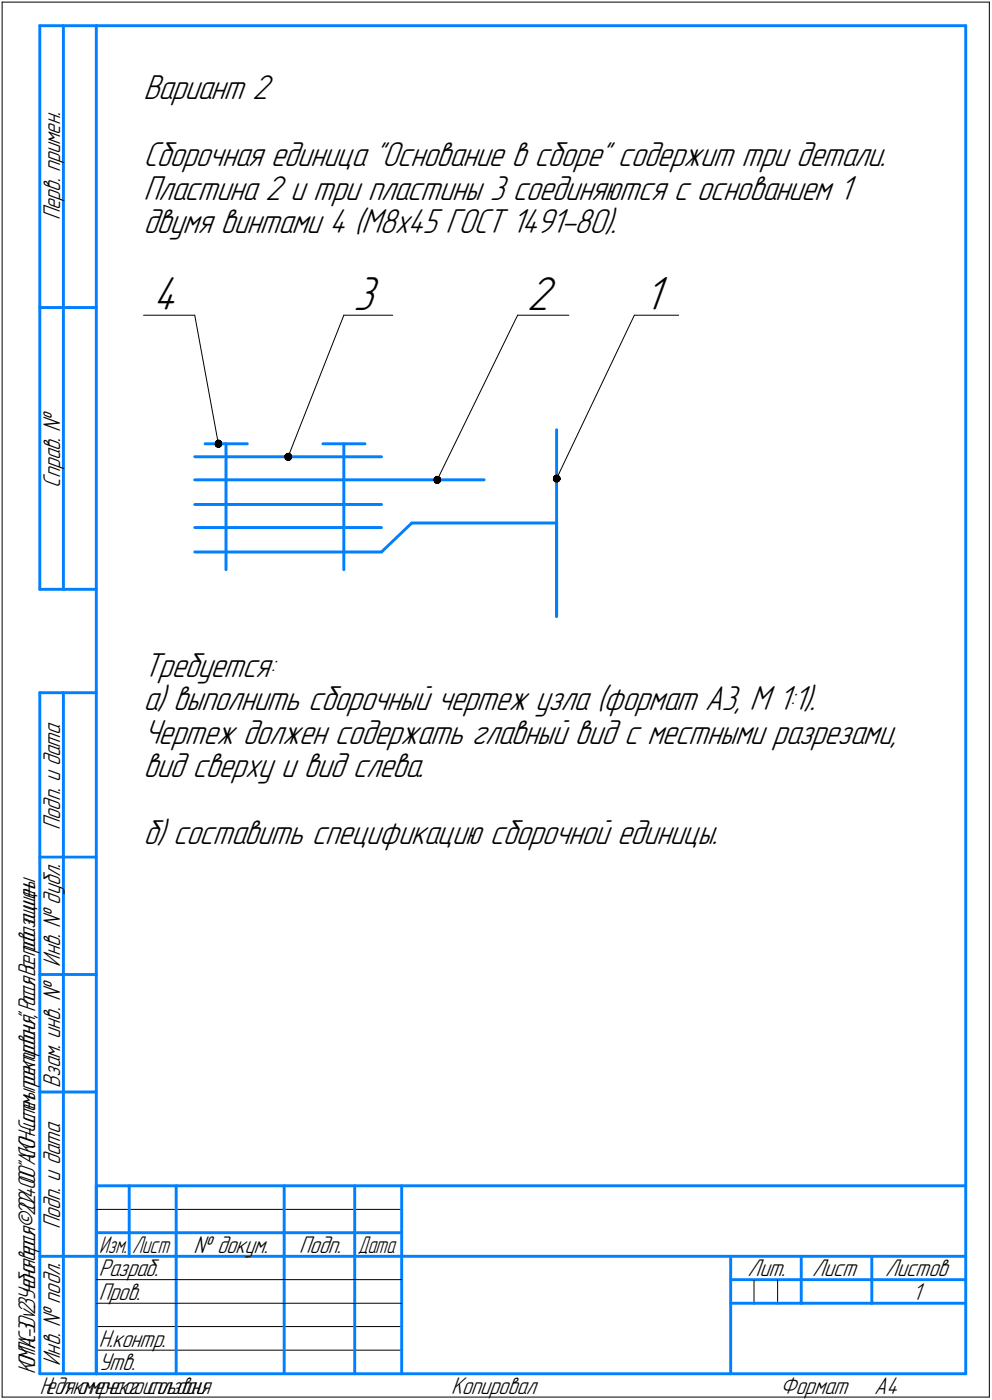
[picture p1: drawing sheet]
<svg xmlns="http://www.w3.org/2000/svg" width="211mm" height="298mm" viewBox="0 0 211 298" stroke-linecap="round" stroke-linejoin="round" font-family="sans-serif">
<g fill="none" stroke="#000" stroke-width=".21">
<path d="M.5 .5h210zM.5 .5v297zM210.5 .5v297zM30.5 67.1h10.9zM41.4 67.1l5.1 27.4zM73.2 67.1l-11.9 30.2zM73.2 67.1h10.3zM110.1 67.1l-17.1 35.1zM110.1 67.1h10.9zM135 67.1l-16.6 34.8zM135 67.1h9.4zM20.5 257.5h65z"/>
<path d="M20.5 272.5h17zM20.5 277.5h17zM37.5 272.5h23zM37.5 277.5h23zM60.5 272.5h15zM60.5 277.5h15zM75.5 272.5h10zM75.5 277.5h10zM160.4 272.5v5zM165.4 272.5v5zM.5 297.5h210zM20.5 282.4h65z"/>
<path d="M20.5 287.5h65z"/>
</g>
<g fill="none" stroke="#0080ff" stroke-width=".62">
<path d="M8.5 5.5v120zM8.5 5.5h12zM13.5 5.5v120zM20.5 5.5h185zM20.5 5.5v287zM205.5 5.5v287zM8.5 65.5h12zM41.4 97.3h39.8zM43.6 94.5h9zM48.1 94.5v26.8zM68.7 94.5h9zM73.2 94.5v26.8z"/>
<path d="M118.4 91.5v39.7zM41.4 117.5h39.8zM41.4 112.3h39.8zM41.4 107.4h39.8zM41.4 102.2h61.6zM81.2 117.5l6.4-6.1zM87.6 111.4h30.8zM118.4 111.4v19.8zM8.5 125.5h12zM8.5 147.5v145zM8.5 147.5h12zM13.5 147.5v145z"/>
<path d="M8.5 182.5h12zM8.5 207.5h12zM8.5 232.5h12zM20.5 252.5h185zM20.5 252.5v40zM27.5 252.5v15zM37.5 252.5v25zM60.5 252.5v25zM75.5 252.5v25zM85.5 252.5v40zM8.5 267.5h12zM20.5 262.5h7z"/>
<path d="M20.5 267.5h7zM27.5 262.5h10zM27.5 267.5h10zM37.5 277.5v15zM37.5 262.5h23zM37.5 267.5h23zM60.5 277.5v15zM60.5 262.5h15zM60.5 267.5h15zM75.5 277.5v15zM75.5 262.5h10zM75.5 267.5h10z"/>
<path d="M85.5 267.5h120zM155.4 267.5v25zM155.4 272.5h15.1zM155.4 277.5h5zM160.4 277.5h5zM165.4 277.5h5.1zM170.5 267.5v10zM170.5 272.5h35zM170.5 277.5h15zM185.5 267.5v10zM185.5 277.5h20zM8.5 292.5h12z"/>
<path d="M20.5 292.5h185z"/>
</g>
<g fill="#fff" stroke="#fff" stroke-width=".21">
<path d="M136.9 58.3h5.5zM136.9 58.4h5.5zM136.9 58.4h5.5zM136.9 58.5h5.5zM136.9 58.5h5.5zM136.9 58.6h5.5zM136.9 58.6h5.5zM136.9 58.7h5.5zM136.9 58.8h5.5zM136.9 58.8h5.5zM136.9 58.9h5.5zM136.9 58.9h5.5zM136.9 59h5.5zM136.9 59h5.5zM136.9 59.1h5.5zM136.9 59.2h5.5zM136.9 59.2h5.5zM136.9 59.3h5.5zM136.9 59.3h5.5zM136.9 59.4h5.5zM136.9 59.4h5.5zM136.9 59.5h5.5zM136.9 59.5h5.5zM136.9 59.6h5.5zM136.9 59.7h5.5zM136.9 59.7h5.5zM136.9 59.8h5.5zM136.9 59.8h5.5zM136.9 59.9h5.5zM136.9 59.9h5.5zM136.9 60h5.5zM136.9 60.1h5.5zM136.9 60.1h5.5zM136.9 60.2h5.5zM136.9 60.2h5.5zM136.9 60.3h5.5zM136.9 60.3h5.5zM136.9 60.4h5.5zM136.9 60.5h5.5zM136.9 60.5h5.5zM136.9 60.6h5.5zM136.9 60.6h5.5zM136.9 60.7h5.5zM136.9 60.7h5.5zM136.9 60.8h5.5zM136.9 60.8h5.5zM136.9 60.9h5.5zM136.9 61h5.5zM136.9 61h5.5zM136.9 61.1h5.5zM136.9 61.1h5.5zM136.9 61.2h5.5zM136.9 61.2h5.5zM136.9 61.3h5.5zM136.9 61.4h5.5zM136.9 61.4h5.5zM136.9 61.5h5.5zM136.9 61.5h5.5zM136.9 61.6h5.5zM136.9 61.6h5.5zM136.9 61.7h5.5zM136.9 61.8h5.5zM136.9 61.8h5.5zM136.9 61.9h5.5zM136.9 61.9h5.5zM136.9 62h5.5zM136.9 62h5.5zM136.9 62.1h5.5zM136.9 62.1h5.5zM136.9 62.2h5.5zM136.9 62.3h5.5zM136.9 62.3h5.5zM136.9 62.4h5.5zM136.9 62.4h5.5zM136.9 62.5h5.5zM136.9 62.5h5.5zM136.9 62.6h5.5zM136.9 62.7h5.5zM136.9 62.7h5.5zM136.9 62.8h5.5zM136.9 62.8h5.5zM136.9 62.9h5.5zM136.9 62.9h5.5zM136.9 63h5.5zM136.9 63h5.5zM136.9 63.1h5.5zM136.9 63.2h5.5zM136.9 63.2h5.5zM136.9 63.3h5.5zM136.9 63.3h5.5zM136.9 63.4h5.5zM136.9 63.4h5.5zM136.9 63.5h5.5zM136.9 63.6h5.5zM136.9 63.6h5.5zM136.9 63.7h5.5zM136.9 63.7h5.5zM136.9 63.8h5.5zM136.9 63.8h5.5zM136.9 63.9h5.5zM136.9 64h5.5zM136.9 64h5.5zM136.9 64.1h5.5zM136.9 64.1h5.5zM136.9 64.2h5.5zM136.9 64.2h5.5zM136.9 64.3h5.5zM136.9 64.3h5.5zM136.9 64.4h5.5zM136.9 64.5h5.5zM136.9 64.5h5.5zM136.9 64.6h5.5zM136.9 64.6h5.5zM136.9 64.7h5.5zM136.9 64.7h5.5zM136.9 64.8h5.5zM136.9 64.9h5.5zM136.9 64.9h5.5zM136.9 65h5.5zM136.9 65h5.5zM136.9 65.1h5.5zM136.9 65.1h5.5zM136.9 65.2h5.5zM136.9 65.2h5.5zM136.9 65.3h5.5zM136.9 65.4h5.5zM136.9 65.4h5.5zM136.9 65.5h5.5zM136.9 65.5h5.5zM136.9 65.6h5.5zM136.9 65.6h5.5zM136.9 65.7h5.5zM136.9 65.8h5.5zM136.9 65.8h5.5zM136.9 65.9h5.5zM136.9 65.9h5.5zM136.9 66h5.5zM136.9 66h5.5zM136.9 66.1h5.5zM136.9 66.2h5.5zM136.9 66.2h5.5zM136.9 66.3h5.5zM136.9 66.3h5.5zM136.9 66.4h5.5zM136.9 66.4h5.5zM136.9 66.5h5.5zM136.9 66.5h5.5zM136.9 66.6h5.5zM136.9 66.7h5.5zM136.9 66.7h5.5zM136.9 66.8h5.5zM136.9 66.8h5.5zM136.9 66.9h5.5zM136.9 66.9h5.5zM136.9 67h5.5zM136.9 67.1h5.5zM136.9 67.1h5.5zM136.9 67.2h5.5zM136.9 67.2h5.5zM136.9 67.3h5.5zM136.9 67.3h5.5zM136.9 67.4h5.5zM136.9 67.5h5.5zM136.9 67.5h5.5zM136.9 67.6h5.5zM136.9 67.6h5.5zM136.9 67.7h5.5zM136.9 67.7h5.5zM136.9 67.8h5.5zM136.9 67.8h5.5zM136.9 67.9h5.5zM136.9 68h5.5zM136.9 68h5.5zM136.9 68.1h5.5zM136.9 68.1h5.5zM136.9 68.2h5.5z"/>
<path d="M112.1 58.3h6.9zM112.1 58.4h6.9zM112.1 58.4h6.9zM112.1 58.5h6.9zM112.1 58.5h6.9zM112.1 58.6h6.9zM112.1 58.6h6.9zM112.1 58.7h6.9zM112.1 58.8h6.9zM112.1 58.8h6.9zM112.1 58.9h6.9zM112.1 58.9h6.9zM112.1 59h6.9zM112.1 59h6.9zM112.1 59.1h6.9zM112.1 59.2h6.9zM112.1 59.2h6.9zM112.1 59.3h6.9zM112.1 59.3h6.9zM112.1 59.4h6.9zM112.1 59.4h6.9zM112.1 59.5h6.9zM112.1 59.5h6.9zM112.1 59.6h6.9zM112.1 59.7h6.9zM112.1 59.7h6.9zM112.1 59.8h6.9zM112.1 59.8h6.9zM112.1 59.9h6.9zM112.1 59.9h6.9zM112.1 60h6.9zM112.1 60.1h6.9zM112.1 60.1h6.9zM112.1 60.2h6.9zM112.1 60.2h6.9zM112.1 60.3h6.9zM112.1 60.3h6.9zM112.1 60.4h6.9zM112.1 60.5h6.9zM112.1 60.5h6.9zM112.1 60.6h6.9zM112.1 60.6h6.9zM112.1 60.7h6.9zM112.1 60.7h6.9zM112.1 60.8h6.9zM112.1 60.8h6.9zM112.1 60.9h6.9zM112.1 61h6.9zM112.1 61h6.9zM112.1 61.1h6.9zM112.1 61.1h6.9zM112.1 61.2h6.9zM112.1 61.2h6.9zM112.1 61.3h6.9zM112.1 61.4h6.9zM112.1 61.4h6.9zM112.1 61.5h6.9zM112.1 61.5h6.9zM112.1 61.6h6.9zM112.1 61.6h6.9zM112.1 61.7h6.9zM112.1 61.8h6.9zM112.1 61.8h6.9zM112.1 61.9h6.9zM112.1 61.9h6.9zM112.1 62h6.9zM112.1 62h6.9zM112.1 62.1h6.9zM112.1 62.1h6.9zM112.1 62.2h6.9zM112.1 62.3h6.9zM112.1 62.3h6.9zM112.1 62.4h6.9zM112.1 62.4h6.9zM112.1 62.5h6.9zM112.1 62.5h6.9zM112.1 62.6h6.9zM112.1 62.7h6.9zM112.1 62.7h6.9zM112.1 62.8h6.9zM112.1 62.8h6.9zM112.1 62.9h6.9zM112.1 62.9h6.9zM112.1 63h6.9zM112.1 63h6.9zM112.1 63.1h6.9zM112.1 63.2h6.9zM112.1 63.2h6.9zM112.1 63.3h6.9zM112.1 63.3h6.9zM112.1 63.4h6.9zM112.1 63.4h6.9zM112.1 63.5h6.9zM112.1 63.6h6.9zM112.1 63.6h6.9zM112.1 63.7h6.9zM112.1 63.7h6.9zM112.1 63.8h6.9zM112.1 63.8h6.9zM112.1 63.9h6.9zM112.1 64h6.9zM112.1 64h6.9zM112.1 64.1h6.9zM112.1 64.1h6.9zM112.1 64.2h6.9zM112.1 64.2h6.9zM112.1 64.3h6.9zM112.1 64.3h6.9zM112.1 64.4h6.9zM112.1 64.5h6.9zM112.1 64.5h6.9zM112.1 64.6h6.9zM112.1 64.6h6.9zM112.1 64.7h6.9zM112.1 64.7h6.9zM112.1 64.8h6.9zM112.1 64.9h6.9zM112.1 64.9h6.9zM112.1 65h6.9zM112.1 65h6.9zM112.1 65.1h6.9zM112.1 65.1h6.9zM112.1 65.2h6.9zM112.1 65.2h6.9zM112.1 65.3h6.9zM112.1 65.4h6.9zM112.1 65.4h6.9zM112.1 65.5h6.9zM112.1 65.5h6.9zM112.1 65.6h6.9zM112.1 65.6h6.9zM112.1 65.7h6.9zM112.1 65.8h6.9zM112.1 65.8h6.9zM112.1 65.9h6.9zM112.1 65.9h6.9zM112.1 66h6.9zM112.1 66h6.9zM112.1 66.1h6.9zM112.1 66.2h6.9zM112.1 66.2h6.9zM112.1 66.3h6.9zM112.1 66.3h6.9zM112.1 66.4h6.9zM112.1 66.4h6.9zM112.1 66.5h6.9zM112.1 66.5h6.9zM112.1 66.6h6.9zM112.1 66.7h6.9zM112.1 66.7h6.9zM112.1 66.8h6.9zM112.1 66.8h6.9zM112.1 66.9h6.9zM112.1 66.9h6.9zM112.1 67h6.9zM112.1 67.1h6.9zM112.1 67.1h6.9zM112.1 67.2h6.9zM112.1 67.2h6.9zM112.1 67.3h6.9zM112.1 67.3h6.9zM112.1 67.4h6.9zM112.1 67.5h6.9zM112.1 67.5h6.9zM112.1 67.6h6.9zM112.1 67.6h6.9zM112.1 67.7h6.9zM112.1 67.7h6.9zM112.1 67.8h6.9zM112.1 67.8h6.9zM112.1 67.9h6.9zM112.1 68h6.9zM112.1 68h6.9zM112.1 68.1h6.9zM112.1 68.1h6.9zM112.1 68.2h6.9z"/>
<path d="M75.2 58.3h6.4zM75.2 58.4h6.4zM75.2 58.4h6.4zM75.2 58.5h6.4zM75.2 58.5h6.4zM75.2 58.6h6.4zM75.2 58.6h6.4zM75.2 58.7h6.4zM75.2 58.8h6.4zM75.2 58.8h6.4zM75.2 58.9h6.4zM75.2 58.9h6.4zM75.2 59h6.4zM75.2 59h6.4zM75.2 59.1h6.4zM75.2 59.2h6.4zM75.2 59.2h6.4zM75.2 59.3h6.4zM75.2 59.3h6.4zM75.2 59.4h6.4zM75.2 59.4h6.4zM75.2 59.5h6.4zM75.2 59.5h6.4zM75.2 59.6h6.4zM75.2 59.7h6.4zM75.2 59.7h6.4zM75.2 59.8h6.4zM75.2 59.8h6.4zM75.2 59.9h6.4zM75.2 59.9h6.4zM75.2 60h6.4zM75.2 60.1h6.4zM75.2 60.1h6.4zM75.2 60.2h6.4zM75.2 60.2h6.4zM75.2 60.3h6.4zM75.2 60.3h6.4zM75.2 60.4h6.4zM75.2 60.5h6.4zM75.2 60.5h6.4zM75.2 60.6h6.4zM75.2 60.6h6.4zM75.2 60.7h6.4zM75.2 60.7h6.4zM75.2 60.8h6.4zM75.2 60.8h6.4zM75.2 60.9h6.4zM75.2 61h6.4zM75.2 61h6.4zM75.2 61.1h6.4zM75.2 61.1h6.4zM75.2 61.2h6.4zM75.2 61.2h6.4zM75.2 61.3h6.4zM75.2 61.4h6.4zM75.2 61.4h6.4zM75.2 61.5h6.4zM75.2 61.5h6.4zM75.2 61.6h6.4zM75.2 61.6h6.4zM75.2 61.7h6.4zM75.2 61.8h6.4zM75.2 61.8h6.4zM75.2 61.9h6.4zM75.2 61.9h6.4zM75.2 62h6.4zM75.2 62h6.4zM75.2 62.1h6.4zM75.2 62.1h6.4zM75.2 62.2h6.4zM75.2 62.3h6.4zM75.2 62.3h6.4zM75.2 62.4h6.4zM75.2 62.4h6.4zM75.2 62.5h6.4zM75.2 62.5h6.4zM75.2 62.6h6.4zM75.2 62.7h6.4zM75.2 62.7h6.4zM75.2 62.8h6.4zM75.2 62.8h6.4zM75.2 62.9h6.4zM75.2 62.9h6.4zM75.2 63h6.4zM75.2 63h6.4zM75.2 63.1h6.4zM75.2 63.2h6.4zM75.2 63.2h6.4zM75.2 63.3h6.4zM75.2 63.3h6.4zM75.2 63.4h6.4zM75.2 63.4h6.4zM75.2 63.5h6.4zM75.2 63.6h6.4zM75.2 63.6h6.4zM75.2 63.7h6.4zM75.2 63.7h6.4zM75.2 63.8h6.4zM75.2 63.8h6.4zM75.2 63.9h6.4zM75.2 64h6.4zM75.2 64h6.4zM75.2 64.1h6.4zM75.2 64.1h6.4zM75.2 64.2h6.4zM75.2 64.2h6.4zM75.2 64.3h6.4zM75.2 64.3h6.4zM75.2 64.4h6.4zM75.2 64.5h6.4zM75.2 64.5h6.4zM75.2 64.6h6.4zM75.2 64.6h6.4zM75.2 64.7h6.4zM75.2 64.7h6.4zM75.2 64.8h6.4zM75.2 64.9h6.4zM75.2 64.9h6.4zM75.2 65h6.4zM75.2 65h6.4zM75.2 65.1h6.4zM75.2 65.1h6.4zM75.2 65.2h6.4zM75.2 65.2h6.4zM75.2 65.3h6.4zM75.2 65.4h6.4zM75.2 65.4h6.4zM75.2 65.5h6.4zM75.2 65.5h6.4zM75.2 65.6h6.4zM75.2 65.6h6.4zM75.2 65.7h6.4zM75.2 65.8h6.4zM75.2 65.8h6.4zM75.2 65.9h6.4zM75.2 65.9h6.4zM75.2 66h6.4zM75.2 66h6.4zM75.2 66.1h6.4zM75.2 66.2h6.4zM75.2 66.2h6.4zM75.2 66.3h6.4zM75.2 66.3h6.4zM75.2 66.4h6.4zM75.2 66.4h6.4zM75.2 66.5h6.4zM75.2 66.5h6.4zM75.2 66.6h6.4zM75.2 66.7h6.4zM75.2 66.7h6.4zM75.2 66.8h6.4zM75.2 66.8h6.4zM75.2 66.9h6.4zM75.2 66.9h6.4zM75.2 67h6.4zM75.2 67.1h6.4zM75.2 67.1h6.4zM75.2 67.2h6.4zM75.2 67.2h6.4zM75.2 67.3h6.4zM75.2 67.3h6.4zM75.2 67.4h6.4zM75.2 67.5h6.4zM75.2 67.5h6.4zM75.2 67.6h6.4zM75.2 67.6h6.4zM75.2 67.7h6.4zM75.2 67.7h6.4zM75.2 67.8h6.4zM75.2 67.8h6.4zM75.2 67.9h6.4zM75.2 68h6.4zM75.2 68h6.4zM75.2 68.1h6.4zM75.2 68.1h6.4zM75.2 68.2h6.4z"/>
<path d="M32.5 58.3h7zM32.5 58.4h7zM32.5 58.4h7zM32.5 58.5h7zM32.5 58.5h7zM32.5 58.6h7zM32.5 58.6h7zM32.5 58.7h7zM32.5 58.8h7zM32.5 58.8h7zM32.5 58.9h7zM32.5 58.9h7zM32.5 59h7zM32.5 59h7zM32.5 59.1h7zM32.5 59.2h7zM32.5 59.2h7zM32.5 59.3h7zM32.5 59.3h7zM32.5 59.4h7zM32.5 59.4h7zM32.5 59.5h7zM32.5 59.5h7zM32.5 59.6h7zM32.5 59.7h7zM32.5 59.7h7zM32.5 59.8h7zM32.5 59.8h7zM32.5 59.9h7zM32.5 59.9h7zM32.5 60h7zM32.5 60.1h7zM32.5 60.1h7zM32.5 60.2h7zM32.5 60.2h7zM32.5 60.3h7zM32.5 60.3h7zM32.5 60.4h7zM32.5 60.5h7zM32.5 60.5h7zM32.5 60.6h7zM32.5 60.6h7zM32.5 60.7h7zM32.5 60.7h7zM32.5 60.8h7zM32.5 60.8h7zM32.5 60.9h7zM32.5 61h7zM32.5 61h7zM32.5 61.1h7zM32.5 61.1h7zM32.5 61.2h7zM32.5 61.2h7zM32.5 61.3h7zM32.5 61.4h7zM32.5 61.4h7zM32.5 61.5h7zM32.5 61.5h7zM32.5 61.6h7zM32.5 61.6h7zM32.5 61.7h7zM32.5 61.8h7zM32.5 61.8h7zM32.5 61.9h7zM32.5 61.9h7zM32.5 62h7zM32.5 62h7zM32.5 62.1h7zM32.5 62.1h7zM32.5 62.2h7zM32.5 62.3h7zM32.5 62.3h7zM32.5 62.4h7zM32.5 62.4h7zM32.5 62.5h7zM32.5 62.5h7zM32.5 62.6h7zM32.5 62.7h7zM32.5 62.7h7zM32.5 62.8h7zM32.5 62.8h7zM32.5 62.9h7zM32.5 62.9h7zM32.5 63h7zM32.5 63h7zM32.5 63.1h7zM32.5 63.2h7zM32.5 63.2h7zM32.5 63.3h7zM32.5 63.3h7zM32.5 63.4h7zM32.5 63.4h7zM32.5 63.5h7zM32.5 63.6h7zM32.5 63.6h7zM32.5 63.7h7zM32.5 63.7h7zM32.5 63.8h7zM32.5 63.8h7zM32.5 63.9h7zM32.5 64h7zM32.5 64h7zM32.5 64.1h7zM32.5 64.1h7zM32.5 64.2h7zM32.5 64.2h7zM32.5 64.3h7zM32.5 64.3h7zM32.5 64.4h7zM32.5 64.5h7zM32.5 64.5h7zM32.5 64.6h7zM32.5 64.6h7zM32.5 64.7h7zM32.5 64.7h7zM32.5 64.8h7zM32.5 64.9h7zM32.5 64.9h7zM32.5 65h7zM32.5 65h7zM32.5 65.1h7zM32.5 65.1h7zM32.5 65.2h7zM32.5 65.2h7zM32.5 65.3h7zM32.5 65.4h7zM32.5 65.4h7zM32.5 65.5h7zM32.5 65.5h7zM32.5 65.6h7zM32.5 65.6h7zM32.5 65.7h7zM32.5 65.8h7zM32.5 65.8h7zM32.5 65.9h7zM32.5 65.9h7zM32.5 66h7zM32.5 66h7zM32.5 66.1h7zM32.5 66.2h7zM32.5 66.2h7zM32.5 66.3h7zM32.5 66.3h7zM32.5 66.4h7zM32.5 66.4h7zM32.5 66.5h7zM32.5 66.5h7zM32.5 66.6h7zM32.5 66.7h7zM32.5 66.7h7zM32.5 66.8h7zM32.5 66.8h7zM32.5 66.9h7zM32.5 66.9h7zM32.5 67h7zM32.5 67.1h7zM32.5 67.1h7zM32.5 67.2h7zM32.5 67.2h7zM32.5 67.3h7zM32.5 67.3h7zM32.5 67.4h7zM32.5 67.5h7zM32.5 67.5h7zM32.5 67.6h7zM32.5 67.6h7zM32.5 67.7h7zM32.5 67.7h7zM32.5 67.8h7zM32.5 67.8h7zM32.5 67.9h7zM32.5 68h7zM32.5 68h7zM32.5 68.1h7zM32.5 68.1h7zM32.5 68.2h7z"/>
</g>
<g fill="#000" stroke="#000" stroke-width=".21">
<path d="M46.3 93.7h.3zM46.2 93.8h.5zM46.1 93.8h.7zM45.9 93.9h1.1zM45.9 93.9h1.1zM45.9 94h1.2zM45.9 94h1.2zM45.8 94.1h1.3zM45.8 94.1h1.4zM45.8 94.2h1.4zM45.7 94.3h1.5zM45.7 94.3h1.5zM45.7 94.4h1.5zM45.7 94.4h1.5zM45.7 94.5h1.5zM45.7 94.5h1.5zM45.7 94.6h1.5zM45.7 94.7h1.5zM45.7 94.7h1.5zM45.8 94.8h1.4zM45.8 94.8h1.4zM45.8 94.9h1.3zM45.8 94.9h1.3zM45.9 95h1.2zM45.9 95.1h1.1zM46 95.1h1zM46.1 95.2h.7zM46.2 95.2h.5z"/>
<path d="M61.1 96.5h.5zM61 96.6h.7zM60.9 96.6h.9zM60.8 96.7h1.1zM60.8 96.7h1.1zM60.7 96.8h1.3zM60.7 96.9h1.3zM60.6 96.9h1.4zM60.6 97h1.4zM60.5 97h1.6zM60.5 97.1h1.6zM60.5 97.1h1.6zM60.5 97.2h1.6zM60.5 97.3h1.6zM60.5 97.3h1.6zM60.5 97.4h1.6zM60.5 97.4h1.6zM60.6 97.5h1.4zM60.6 97.5h1.4zM60.6 97.6h1.4zM60.6 97.6h1.4zM60.7 97.7h1.3zM60.7 97.8h1.2zM60.7 97.8h1.2zM60.8 97.9h1.1zM60.9 97.9h.9zM61 98h.6z"/>
<path d="M92.9 101.4h.3zM92.7 101.5h.7zM92.6 101.5h.9zM92.6 101.6h1zM92.5 101.7h1.1zM92.5 101.7h1.2zM92.4 101.8h1.3zM92.3 101.8h1.5zM92.3 101.9h1.5zM92.3 101.9h1.5zM92.3 102h1.5zM92.3 102.1h1.5zM92.3 102.1h1.5zM92.3 102.2h1.5zM92.3 102.2h1.5zM92.2 102.3h1.6zM92.3 102.3h1.5zM92.3 102.4h1.5zM92.3 102.4h1.5zM92.3 102.5h1.5zM92.4 102.6h1.3zM92.4 102.6h1.2zM92.4 102.7h1.2zM92.5 102.7h1.1zM92.6 102.8h.9zM92.6 102.8h.8zM92.7 102.9h.6z"/>
<path d="M118.3 101.1h.3zM118.1 101.2h.7zM118 101.3h.9zM118 101.3h.9zM117.9 101.4h1.1zM117.9 101.4h1.1zM117.8 101.5h1.3zM117.7 101.5h1.4zM117.7 101.6h1.5zM117.7 101.7h1.5zM117.7 101.7h1.5zM117.7 101.8h1.5zM117.7 101.8h1.5zM117.7 101.9h1.5zM117.7 101.9h1.5zM117.6 102h1.6zM117.7 102.1h1.5zM117.7 102.1h1.5zM117.7 102.2h1.5zM117.7 102.2h1.5zM117.8 102.3h1.3zM117.8 102.3h1.2zM117.8 102.4h1.2zM117.9 102.4h1.1zM118 102.5h.9zM118 102.6h.8zM118.1 102.6h.6z"/>
</g>
<g font-size="10.8">
<text x="32.5" y="66.1">4</text>
<text x="75.2" y="66.1">3</text>
<text x="112.1" y="66.1">2</text>
<text x="137" y="66.1">1</text>
</g>
<g font-size="7.8">
<text x="30.5" y="21.1">Вариант 2</text>
<text x="30.5" y="35.4">Сборочная единица &quot;Основание в сборе&quot; содержит три детали.</text>
<text x="30.5" y="42.5">Пластина 2 и три пластины 3 соединяются с основанием 1</text>
<text x="30.5" y="49.6">двумя винтами 4 (М8х45 ГОСТ 1491-80).</text>
<text x="30.5" y="144.1">Требуется:</text>
<text x="30.5" y="151.2">а) выполнить сборочный чертеж узла (формат А3, М 1:1).</text>
<text x="30.5" y="158.3">Чертеж должен содержать главный вид с местными разрезами,</text>
<text x="30.5" y="165.5">вид сверху и вид слева.</text>
<text x="30.5" y="179.7">б) составить спецификацию сборочной единицы.</text>
</g>
<g font-size="5.5">
<text x="12.8" y="46.9" transform="rotate(-90 12.8 46.9)">Перв. примен.</text>
<text x="12.8" y="103.8" transform="rotate(-90 12.8 103.8)">Справ. №</text>
<text x="12.8" y="176.7" transform="rotate(-90 12.8 176.7)">Подп. и дата</text>
<text x="12.8" y="205.8" transform="rotate(-90 12.8 205.8)">Инв. № дубл.</text>
<text x="12.8" y="231.6" transform="rotate(-90 12.8 231.6)">Взам. инв. №</text>
<text x="12.8" y="261.7" transform="rotate(-90 12.8 261.7)">Подп. и дата</text>
<text x="41.2" y="266.8">№ докум.</text>
<text x="63.6" y="266.8">Подп.</text>
<text x="21" y="271.8">Разраб.</text>
<text x="159.1" y="271.8">Лит.</text>
<text x="172.8" y="271.8">Лист</text>
<text x="188.3" y="271.8">Листов</text>
<text x="21" y="276.8">Пров.</text>
<text x="194.1" y="276.8">1</text>
<text x="21" y="286.8">Н.контр.</text>
<text x="12.8" y="290.8" transform="rotate(-90 12.8 290.8)">Инв. № подл.</text>
<text x="21" y="291.8">Утв.</text>
<text x="96" y="296.8">Копировал</text>
<text x="166" y="296.8">Формат</text>
<text x="186" y="296.8">A4</text>
</g>
<g font-size="5.4">
<text x="21.1" y="266.8">Изм.</text>
<text x="28.1" y="266.8">Лист</text>
<text x="76.1" y="266.8">Дата</text>
<text x="7.5" y="292.5" transform="rotate(-90 7.5 292.5)">КОМПАС-3Dv23Учебнаяверсия©2024ООО&quot;АСКОН-Системыпроектирования&quot;,Россия.Всеправазащищены.</text>
<text x="8.5" y="296.7">Недлякоммерческогоиспользования</text>
</g>
</svg>
